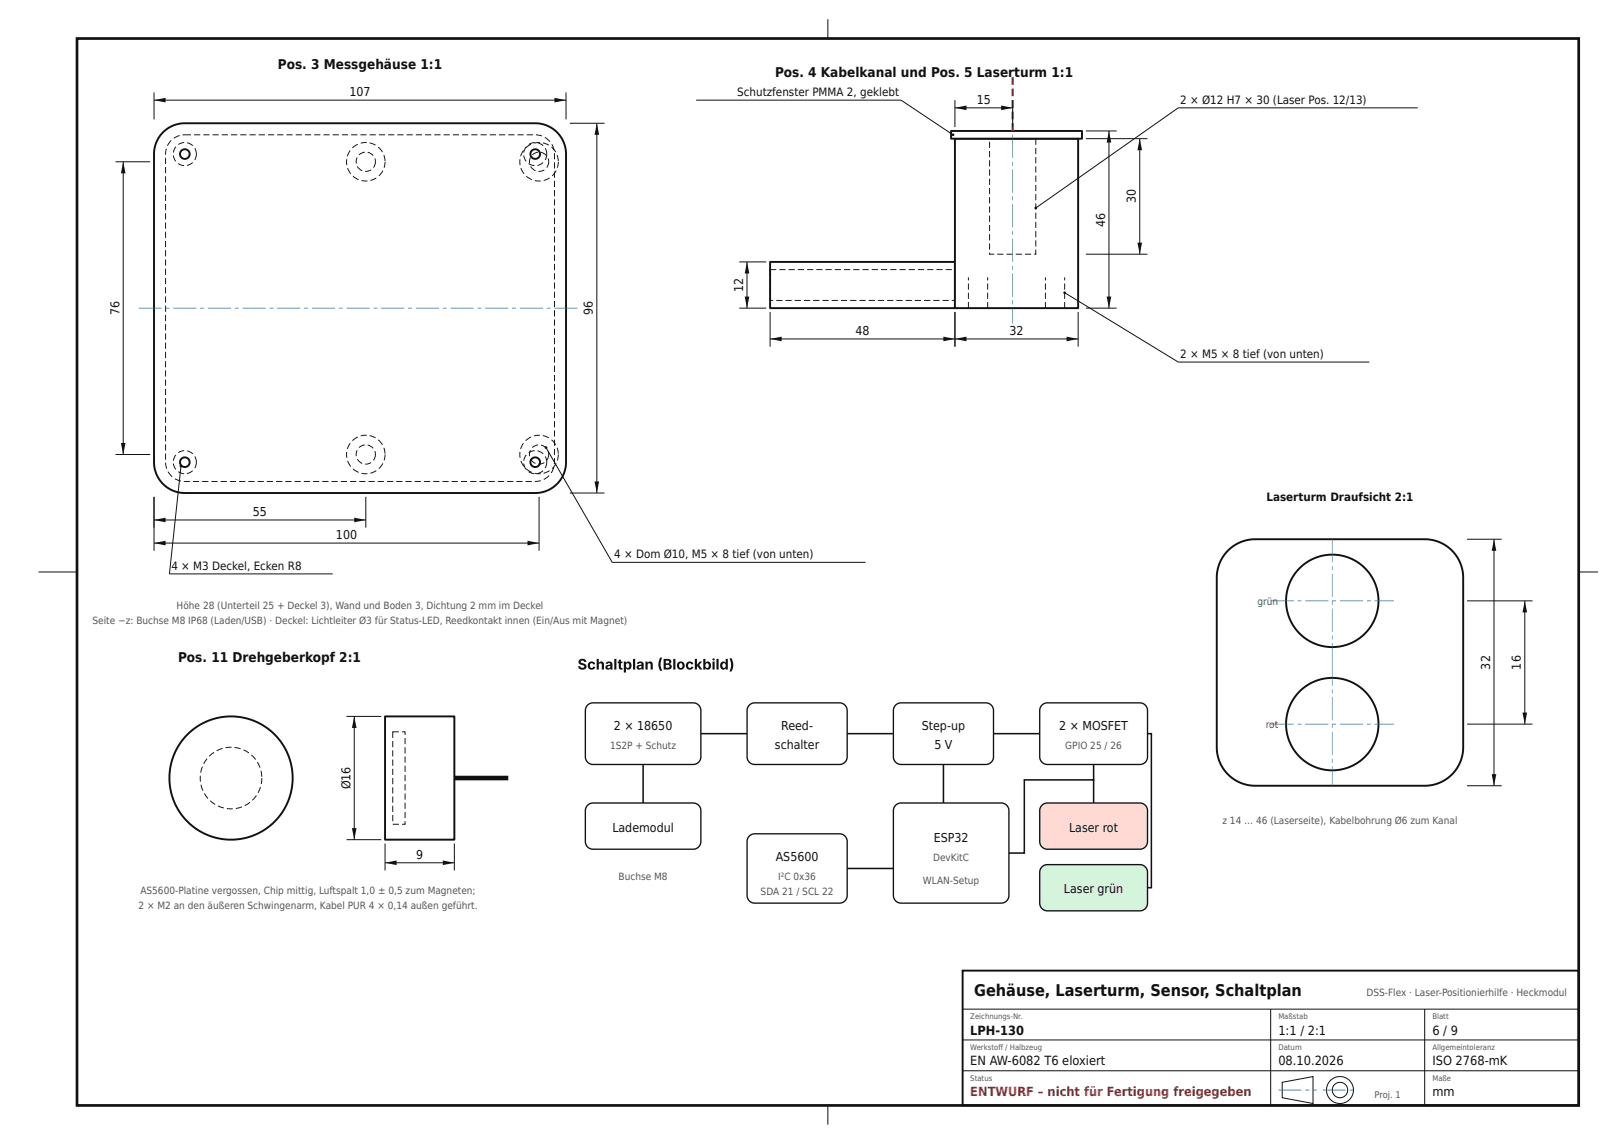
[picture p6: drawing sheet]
<svg xmlns="http://www.w3.org/2000/svg" width="420mm" height="297mm" viewBox="0 0 420 297" stroke-linecap="round" stroke-linejoin="round" font-family="sans-serif">
<path d="M42.3 34.3a8 8 0 0 1 5.7-2.3h91a8 8 0 0 1 8 8v80a8 8 0 0 1-8 8h-91a8 8 0 0 1-8-8v-80a8 8 0 0 1 2.3-5.7z" fill="none" stroke="#111" stroke-width=".5"/>
<path d="M50.4 34.9h1.6v.2h-1.6zM52.8 34.9h1.6v.2h-1.6zM55.2 34.9h1.6v.2h-1.6zM57.6 34.9h1.6v.2h-1.6zM60 34.9h1.6v.2h-1.6zM62.4 34.9h1.6v.2h-1.6zM64.8 34.9h1.6v.2h-1.6zM67.2 34.9h1.6v.2h-1.6zM69.6 34.9h1.6v.2h-1.6zM72 34.9h1.6v.2h-1.6zM74.4 34.9h1.6v.2h-1.6zM76.8 34.9h1.6v.2h-1.6zM79.2 34.9h1.6v.2h-1.6zM81.6 34.9h1.6v.2h-1.6zM84 34.9h1.6v.2h-1.6zM86.4 34.9h1.6v.2h-1.6zM88.8 34.9h1.6v.2h-1.6zM91.2 34.9h1.6v.2h-1.6zM93.6 34.9h1.6v.2h-1.6zM96 34.9h1.6v.2h-1.6zM98.4 34.9h1.6v.2h-1.6zM100.8 34.9h1.6v.2h-1.6zM103.2 34.9h1.6v.2h-1.6zM105.6 34.9h1.6v.2h-1.6zM108 34.9h1.6v.2h-1.6zM110.4 34.9h1.6v.2h-1.6zM112.8 34.9h1.6v.2h-1.6zM115.2 34.9h1.6v.2h-1.6zM117.6 34.9h1.6v.2h-1.6zM120 34.9h1.6v.2h-1.6zM122.4 34.9h1.6v.2h-1.6zM124.8 34.9h1.6v.2h-1.6zM127.2 34.9h1.6v.2h-1.6zM129.6 34.9h1.6v.2h-1.6zM132 34.9h1.6v.2h-1.6zM134.4 34.9h1.6v.2h-1.6zM136.8 34.9h1.6v.2h-1.6zM139.2 34.9l1.6 .3-.1 .2-1.5-.3zM141.6 35.6l1.3 1.1-.2 .1-1.3-1zM143.2 37.5l.2-.1 .6 1.6h-.2zM143.9 39.8h.2v1.5h-.2zM143.9 42.1h.2v1.6h-.2zM143.9 44.5h.2v1.6h-.2zM143.9 46.9h.2v1.6h-.2zM143.9 49.3h.2v1.6h-.2zM143.9 51.7h.2v1.6h-.2zM143.9 54.1h.2v1.6h-.2zM143.9 56.5h.2v1.6h-.2zM143.9 58.9h.2v1.6h-.2zM143.9 61.3h.2v1.6h-.2zM143.9 63.7h.2v1.6h-.2zM143.9 66.1h.2v1.6h-.2zM143.9 68.5h.2v1.6h-.2zM143.9 70.9h.2v1.6h-.2zM143.9 73.3h.2v1.6h-.2zM143.9 75.7h.2v1.6h-.2zM143.9 78.1h.2v1.6h-.2zM143.9 80.5h.2v1.6h-.2zM143.9 82.9h.2v1.6h-.2zM143.9 85.3h.2v1.6h-.2zM143.9 87.7h.2v1.6h-.2zM143.9 90.1h.2v1.6h-.2zM143.9 92.5h.2v1.6h-.2zM143.9 94.9h.2v1.6h-.2zM143.9 97.3h.2v1.6h-.2zM143.9 99.7h.2v1.6h-.2zM143.9 102.1h.2v1.6h-.2zM143.9 104.5h.2v1.6h-.2zM143.9 106.9h.2v1.6h-.2zM143.9 109.3h.2v1.6h-.2zM143.9 111.7h.2v1.6h-.2zM143.9 114.1h.2v1.6h-.2zM143.9 116.5h.2v1.6h-.2zM143.9 118.9h.2v1.6h-.3zM143.7 121.3h.3l-.8 1.6-.2-.2zM141.2 124.4l1.3-1 .2 .2-1.4 1zM138.9 124.9l1.5-.2 .1 .2-1.6 .2zM136.5 124.9h1.6v.2h-1.6zM134.1 124.9h1.6v.2h-1.6zM131.7 124.9h1.6v.2h-1.6zM129.3 124.9h1.6v.2h-1.6zM126.9 124.9h1.6v.2h-1.6zM124.5 124.9h1.6v.2h-1.6zM122.1 124.9h1.6v.2h-1.6zM119.7 124.9h1.6v.2h-1.6zM117.3 124.9h1.6v.2h-1.6zM114.9 124.9h1.6v.2h-1.6zM112.5 124.9h1.6v.2h-1.6zM110.1 124.9h1.6v.2h-1.6zM107.7 124.9h1.6v.2h-1.6zM105.3 124.9h1.6v.2h-1.6zM102.9 124.9h1.6v.2h-1.6zM100.5 124.9h1.6v.2h-1.6zM98.1 124.9h1.6v.2h-1.6zM95.7 124.9h1.6v.2h-1.6zM93.3 124.9h1.6v.2h-1.6zM90.9 124.9h1.6v.2h-1.6zM88.5 124.9h1.6v.2h-1.6zM86.1 124.9h1.6v.2h-1.6zM83.7 124.9h1.6v.2h-1.6zM81.3 124.9h1.6v.2h-1.6zM78.9 124.9h1.6v.2h-1.6zM76.5 124.9h1.6v.2h-1.6zM74.1 124.9h1.6v.2h-1.6zM71.7 124.9h1.6v.2h-1.6zM69.3 124.9h1.6v.2h-1.6zM66.9 124.9h1.6v.2h-1.6zM64.5 124.9h1.6v.2h-1.6zM62.1 124.9h1.6v.2h-1.6zM59.7 124.9h1.6v.2h-1.6zM57.3 124.9h1.6v.2h-1.6zM54.9 124.9h1.6v.2h-1.6zM52.5 124.9h1.6v.2h-1.6zM50.1 124.9h1.6v.2h-1.6zM47.7 124.9h1.6v.2h-1.6zM45.5 124.2l1.5 .6-.1 .2-1.5-.6zM43.5 122.5l.3-.1 1 1.3-.2 .2zM42.9 120.2l.2-.1 .3 1.6h-.2zM42.9 117.8h.2v1.6h-.2zM42.9 115.4h.2v1.6h-.2zM42.9 113h.2v1.6h-.2zM42.9 110.6h.2v1.6h-.2zM42.9 108.2h.2v1.6h-.2zM42.9 105.8h.2v1.6h-.2zM42.9 103.4h.2v1.6h-.2zM42.9 101h.2v1.6h-.2zM42.9 98.6h.2v1.6h-.2zM42.9 96.2h.2v1.6h-.2zM42.9 93.8h.2v1.6h-.2zM42.9 91.4h.2v1.6h-.2zM42.9 89h.2v1.6h-.2zM42.9 86.6h.2v1.6h-.2zM42.9 84.2h.2v1.6h-.2zM42.9 81.8h.2v1.6h-.2zM42.9 79.4h.2v1.6h-.2zM42.9 77h.2v1.6h-.2zM42.9 74.6h.2v1.6h-.2zM42.9 72.2h.2v1.6h-.2zM42.9 69.8h.2v1.6h-.2zM42.9 67.4h.2v1.6h-.2zM42.9 65h.2v1.6h-.2zM42.9 62.6h.2v1.6h-.2zM42.9 60.2h.2v1.6h-.2zM42.9 57.8h.2v1.6h-.2zM42.9 55.4h.2v1.6h-.2zM42.9 53h.2v1.6h-.2zM42.9 50.6h.2v1.6h-.2zM42.9 48.2h.2v1.6h-.2zM42.9 45.8h.2v1.6h-.2zM42.9 43.4h.2v1.6h-.2zM42.9 41h.2v1.6h-.2zM43.1 38.6l.2 .1-.2 1.5h-.2zM44.4 36.4l.2 .1-1 1.4-.2-.1zM45.1 35.8l1.5-.7 .1 .2-1.5 .7zM47.4 34.9h2.2v.2l-2.2 .1z" fill="#111"/>
<circle cx="48" cy="40" r="1.25" fill="#fff"/>
<circle cx="48" cy="40" r="1.25" fill="none" stroke="#111" stroke-width=".5"/>
<path d="M48.5 42.8l1.5-.7 .1 .2-1.1 .7-.4 .1zM46.4 42.4l1.4 .5v.2l-1.2-.3-.4-.2zM44.9 40.4l.2-.1 .7 1.5-.2 .1zM45.6 38l.2 .2-.7 1.4h-.2zM46.2 37.4l1.6-.5v.2l-1.4 .5zM48.6 36.9l1.6 .8-.2 .2-1.4-.7zM50.5 38.6l.2-.2a3.1 3.1 0 0 1 0 3.2l-.2-.1a2.87 2.87 0 0 0 0-2.9z" fill="#111"/>
<circle cx="48" cy="120" r="1.25" fill="#fff"/>
<circle cx="48" cy="120" r="1.25" fill="none" stroke="#111" stroke-width=".5"/>
<path d="M48.5 122.8l1.5-.7 .1 .2-1.1 .7-.4 .1zM46.4 122.4l1.4 .5v.2l-1.2-.3-.4-.2zM44.9 120.4l.2-.1 .7 1.5-.2 .1zM45.6 118l.2 .2-.7 1.4h-.2zM46.2 117.4l1.6-.5v.2l-1.4 .5zM48.6 116.9l1.6 .8-.2 .2-1.4-.7zM50.5 118.6l.2-.2a3.1 3.1 0 0 1 0 3.2l-.2-.1a2.87 2.87 0 0 0 0-2.9z" fill="#111"/>
<circle cx="139" cy="40" r="1.25" fill="#fff"/>
<circle cx="139" cy="40" r="1.25" fill="none" stroke="#111" stroke-width=".5"/>
<path d="M139.5 42.8l1.5-.7 .1 .2-1.1 .7-.4 .1zM137.4 42.4l1.4 .5v.2l-1.2-.3-.4-.2zM135.9 40.4l.2-.1 .7 1.5-.2 .1zM136.6 38l.2 .2-.7 1.4h-.2zM137.2 37.4l1.6-.5v.2l-1.4 .5zM139.6 36.9l1.6 .8-.2 .2-1.4-.7zM141.5 38.6l.2-.2a3.1 3.1 0 0 1 0 3.2l-.2-.1a2.87 2.87 0 0 0 0-2.9z" fill="#111"/>
<circle cx="139" cy="120" r="1.25" fill="#fff"/>
<circle cx="139" cy="120" r="1.25" fill="none" stroke="#111" stroke-width=".5"/>
<g fill="#111">
<path d="M139.5 122.8l1.5-.7 .1 .2-1.1 .7-.4 .1zM137.4 122.4l1.4 .5v.2l-1.2-.3-.4-.2zM135.9 120.4l.2-.1 .7 1.5-.2 .1zM136.6 118l.2 .2-.7 1.4h-.2zM137.2 117.4l1.6-.5v.2l-1.4 .5zM139.6 116.9l1.6 .8-.2 .2-1.4-.7zM141.5 118.6l.2-.2a3.1 3.1 0 0 1 0 3.2l-.2-.1a2.88 2.88 0 0 0 0-2.9z"/>
<path d="M94.8 44.4l1.5-.4 .1 .2-1 .4h-.6zM92.7 43.3l.2-.2 .5 .7 .7 .4-.1 .2-.9-.6zM92.6 40.8l.3 .2-.2 1.4-.3 .1zM93.2 40.1l.8-.5 .7-.2v.2l-.7 .2-.7 .5zM95.5 39.4l.7 .3 .8 .6-.2 .2-.6-.5-.7-.3zM97.2 41.2l.3-.1 .1 .9-.1 .8-.4 .8-.2-.2 .4-1z"/>
<path d="M99.3 44.2l.2 .2-1 1.4-.2-.2zM96.2 46.7l1.5-.6 .1 .2-1.6 .7zM93.9 46.8l1.5 .1v.2l-1.5-.1zM91.8 45.7l1.4 .8-.1 .3-1.5-1zM90.2 43.7l.2-.1 .8 1.4-.2 .2zM89.9 41.3l.3 .1v1.4l-.2 .1zM90.8 39l.3 .1-.8 1.5-.2-.1zM91.4 38.3l1.5-1 .1 .3-1.4 .9zM93.7 37.1l1.5-.2v.2l-1.5 .2zM96 37l1.6 .6-.1 .2-1.5-.6zM98.3 38.1l1.1 1.3-.2 .2-1.1-1.3zM99.6 40.3l.2-.1 .3 1.6h-.2zM99.9 42h.2l-.2 1.6-.3-.1z"/>
<path d="M94.8 120.4l1.5-.4 .1 .2-1 .4h-.6zM92.7 119.3l.2-.2 .5 .7 .7 .4-.1 .2-.6-.3zM92.6 116.8l.3 .2-.2 1.4-.3 .1zM93.2 116.1l.5-.4 1-.3v.2l-.7 .2-.7 .5zM95.5 115.4l.7 .3 .8 .6-.2 .2-.6-.5-.7-.3zM97.2 117.2l.3-.1 .1 .9-.1 .8-.4 .8-.2-.2 .4-1z"/>
<path d="M99.3 120.2l.2 .2-1 1.4-.2-.2zM96.2 122.7l1.5-.6 .1 .2-1.6 .7zM93.9 122.8l1.5 .1v.2l-1.5-.1zM91.8 121.6l1.4 .9-.1 .3-1.5-1zM90.2 119.7l.2-.1 .8 1.4-.2 .2zM89.9 117.3l.3 .1v1.4l-.2 .1zM90.8 115l.3 .1-.8 1.5-.2-.1zM91.4 114.3l1.5-1 .1 .3-1.4 .9zM93.7 113.1l1.5-.2v.2l-1.5 .2zM96 113l1.6 .6-.1 .2-1.5-.6zM98.3 114.1l1.1 1.3-.2 .2-1.1-1.3zM99.6 116.3l.2-.1 .3 1.6h-.2zM99.9 118h.2l-.2 1.6-.3-.1z"/>
<path d="M139.8 44.4l1.5-.4 .1 .2-1 .4h-.6zM137.7 43.3l.2-.2 .5 .7 .7 .4-.1 .2-.9-.6zM137.6 40.8l.3 .2-.2 1.4-.3 .1zM138.2 40.1l.5-.4 1-.3v.2l-.7 .2-.7 .5zM140.5 39.4l1 .4 .5 .5-.2 .2-.6-.5-.7-.3zM142.2 41.2l.3-.1 .1 .9-.1 .8-.4 .8-.2-.2 .4-1z"/>
<path d="M144.3 44.2l.2 .2-1 1.4-.2-.2zM141.2 46.7l1.5-.6 .1 .2-1.6 .7zM138.9 46.8l1.5 .1v.2l-1.5-.1zM136.8 45.7l1.4 .8-.1 .3-1.5-1zM135.2 43.7l.2-.1 .8 1.4-.2 .2zM134.9 41.3l.3 .1v1.4l-.2 .1zM135.8 39l.3 .1-.8 1.5-.2-.1zM136.4 38.3l1.5-1 .1 .3-1.4 .9zM138.7 37.1l1.5-.2v.2l-1.5 .2zM141 37l1.6 .6-.1 .2-1.5-.6zM143.3 38.1l1.1 1.3-.2 .2-1.1-1.3zM144.6 40.3l.2-.1 .3 1.6h-.2zM144.9 42h.2l-.2 1.6-.3-.1z"/>
<path d="M139.8 120.4l1.5-.4 .1 .2-1 .4h-.6zM137.7 119.3l.2-.2 .5 .7 .7 .4-.1 .2-.9-.6zM137.6 116.8l.3 .2-.2 1.4-.3 .1zM138.2 116.1l.5-.4 1-.3v.2l-.7 .2-.7 .5zM140.5 115.4l1 .4 .5 .5-.2 .2-.6-.5-.7-.3zM142.2 117.2l.3-.1 .1 .9-.1 .8-.4 .8-.2-.2 .4-1z"/>
<path d="M144.3 120.2l.2 .2-1 1.4-.2-.2zM141.2 122.7l1.5-.6 .1 .2-1.6 .7zM138.9 122.8l1.5 .1v.2l-1.5-.1zM136.8 121.6l1.4 .9-.1 .3-1.5-1zM135.2 119.7l.2-.1 .8 1.4-.2 .2zM134.9 117.3l.3 .1v1.4l-.2 .1zM135.8 115l.3 .1-.8 1.5-.2-.1zM136.4 114.3l1.5-1 .1 .3-1.4 .9zM138.7 113.1l1.5-.2v.2l-1.5 .2zM141 113l1.6 .6-.1 .2-1.5-.6zM143.3 114.1l1.1 1.3-.2 .2-1.1-1.3zM144.6 116.3l.2-.1 .3 1.6h-.2zM144.9 118h.2l-.2 1.6-.3-.1z"/>
</g>
<path d="M36 79.9h6v.2h-6zM43 79.9h1v.2h-1zM45 79.9h6v.2h-6zM52 79.9h1v.2h-1zM54 79.9h6v.2h-6zM61 79.9h1v.2h-1zM63 79.9h6v.2h-6zM70 79.9h1v.2h-1zM72 79.9h6v.2h-6zM79 79.9h1v.2h-1zM81 79.9h6v.2h-6zM88 79.9h1v.2h-1zM90 79.9h6v.2h-6zM97 79.9h1v.2h-1zM99 79.9h6v.2h-6zM106 79.9h1v.2h-1zM108 79.9h6v.2h-6zM115 79.9h1v.2h-1zM117 79.9h6v.2h-6zM124 79.9h1v.2h-1zM126 79.9h6v.2h-6zM133 79.9h1v.2h-1zM135 79.9h6v.2h-6zM142 79.9h1v.2h-1zM144 79.9h6v.2h-6z" fill="#2563a8"/>
<path d="M40 24v7M40 26h107M147 24v7" fill="none" stroke="#111" stroke-width=".26"/>
<g fill="#111">
<path d="M40 26l3-.6v1.2z"/>
<path d="M144 25.4l3 .6-3 .6z"/>
</g>
<path d="M148 32h9M155 32v96M148 128h9" fill="none" stroke="#111" stroke-width=".26"/>
<g fill="#111">
<path d="M155 32l.6 3h-1.2z"/>
<path d="M154.4 125h1.2l-.6 3z"/>
</g>
<path d="M40 129v8M40 135h55M95 129v8" fill="none" stroke="#111" stroke-width=".26"/>
<g fill="#111">
<path d="M40 135l3-.6v1.2z"/>
<path d="M92 134.4l3 .6-3 .6z"/>
</g>
<path d="M40 129v14M140 129v14M40 141h100" fill="none" stroke="#111" stroke-width=".26"/>
<g fill="#111">
<path d="M40 141l3-.6v1.2z"/>
<path d="M137 140.4l3 .6-3 .6z"/>
</g>
<path d="M30 42h9M32 42v76M30 118h9" fill="none" stroke="#111" stroke-width=".26"/>
<g fill="#111">
<path d="M32 42l.6 3h-1.2z"/>
<path d="M31.4 115h1.2l-.6 3z"/>
</g>
<path d="M141.8 116.2l17.2 29.8h65.8" fill="none" stroke="#111" stroke-width=".26"/>
<circle cx="141.8" cy="116.2" r=".35" fill="#111"/>
<path d="M47 121l-3 28h42.4" fill="none" stroke="#111" stroke-width=".26"/>
<circle cx="47" cy="121" r=".35" fill="#111"/>
<path d="M200 68h48v12h-48z" fill="#fff"/>
<path d="M200 68h48v12h-48z" fill="none" stroke="#111" stroke-width=".5"/>
<path d="M202.4 69.9h1.6v.2h-1.6zM204.8 69.9h1.6v.2h-1.6zM207.2 69.9h1.6v.2h-1.6zM209.6 69.9h1.6v.2h-1.6zM212 69.9h1.6v.2h-1.6zM214.4 69.9h1.6v.2h-1.6zM216.8 69.9h1.6v.2h-1.6zM219.2 69.9h1.6v.2h-1.6zM221.6 69.9h1.6v.2h-1.6zM224 69.9h1.6v.2h-1.6zM226.4 69.9h1.6v.2h-1.6zM228.8 69.9h1.6v.2h-1.6zM231.2 69.9h1.6v.2h-1.6zM233.6 69.9h1.6v.2h-1.6zM236 69.9h1.6v.2h-1.6zM238.4 69.9h1.6v.2h-1.6zM240.8 69.9h1.6v.2h-1.6zM243.2 69.9h1.6v.2h-1.6zM245.6 69.9h1.6v.2h-1.6zM247.9 70h.2v1.6h-.2zM247.9 72.4h.2v1.6h-.2zM247.9 74.8h.2v1.6h-.2zM247.2 77.9l.8 .1-.1-.8h.2v.9h-.9zM244.8 77.9h1.6v.2h-1.6zM242.4 77.9h1.6v.2h-1.6zM240 77.9h1.6v.2h-1.6zM237.6 77.9h1.6v.2h-1.6zM235.2 77.9h1.6v.2h-1.6zM232.8 77.9h1.6v.2h-1.6zM230.4 77.9h1.6v.2h-1.6zM228 77.9h1.6v.2h-1.6zM225.6 77.9h1.6v.2h-1.6zM223.2 77.9h1.6v.2h-1.6zM220.8 77.9h1.6v.2h-1.6zM218.4 77.9h1.6v.2h-1.6zM216 77.9h1.6v.2h-1.6zM213.6 77.9h1.6v.2h-1.6zM211.2 77.9h1.6v.2h-1.6zM208.8 77.9h1.6v.2h-1.6zM206.4 77.9h1.6v.2h-1.6zM204 77.9h1.6v.2h-1.6zM201.6 77.9h1.6v.2h-1.6zM199.9 77.2h.2l-.1 .8 .8-.1v.2h-.9zM199.9 74.8h.2v1.6h-.2zM199.9 72.4h.2v1.6h-.2zM199.9 69.9h1.7v.2l-1.6-.1 .1 1.6h-.2z" fill="#111"/>
<path d="M248 36h32v44h-32z" fill="#fff"/>
<path d="M248 36h32v44h-32z" fill="none" stroke="#111" stroke-width=".5"/>
<path d="M247 34h34v2h-34z" fill="#fff"/>
<path d="M247 34h34v2h-34z" fill="none" stroke="#111" stroke-width=".5"/>
<path d="M259.4 35.9h1.6v.2h-1.6zM261.8 35.9h1.6v.2h-1.6zM264.2 35.9h1.6v.2h-1.6zM266.6 35.9h1.6v.2h-1.6zM268.9 36h.2v1.6h-.2zM268.9 38.4h.2v1.6h-.2zM268.9 40.8h.2v1.6h-.2zM268.9 43.2h.2v1.6h-.2zM268.9 45.6h.2v1.6h-.2zM268.9 48h.2v1.6h-.2zM268.9 50.4h.2v1.6h-.2zM268.9 52.8h.2v1.6h-.2zM268.9 55.2h.2v1.6h-.2zM268.9 57.6h.2v1.6h-.2zM268.9 60h.2v1.6h-.2zM268.9 62.4h.2v1.6h-.2zM268.9 64.8h.2v1.3h-.5v-.2l.4 .1zM266.2 65.9h1.6v.2h-1.6zM263.8 65.9h1.6v.2h-1.6zM261.4 65.9h1.6v.2h-1.6zM259 65.9h1.6v.2h-1.6zM256.9 65.6h.2l-.1 .4 1.2-.1v.2h-1.3zM256.9 63.2h.2v1.6h-.2zM256.9 60.8h.2v1.6h-.2zM256.9 58.4h.2v1.6h-.2zM256.9 56h.2v1.6h-.2zM256.9 53.6h.2v1.6h-.2zM256.9 51.2h.2v1.6h-.2zM256.9 48.8h.2v1.6h-.2zM256.9 46.4h.2v1.6h-.2zM256.9 44h.2v1.6h-.2zM256.9 41.6h.2v1.6h-.2zM256.9 39.2h.2v1.6h-.2zM256.9 36.8h.2v1.6h-.2zM257 35.9h1.6v.2h-1.6z" fill="#111"/>
<path d="M262.9 26h.2v6h-.2zM262.9 33h.2v1h-.2zM262.9 35h.2v6h-.2zM262.9 42h.2v1h-.2zM262.9 44h.2v6h-.2zM262.9 51h.2v1h-.2zM262.9 53h.2v6h-.2zM262.9 60h.2v1h-.2zM262.9 62h.2v6h-.2zM262.9 69h.2v1h-.2zM262.9 71h.2v6h-.2zM262.9 78h.2v1h-.2zM262.9 80h.2v4h-.2z" fill="#2563a8"/>
<path d="M262.7 32h.6v2h-.6zM262.7 29h.6v2h-.6zM262.7 26h.6v2h-.6zM262.7 23h.6v2h-.6zM262.7 20h.6v2h-.6z" fill="#d22"/>
<g fill="#111">
<path d="M251.4 78.4h.2v1.6h-.2zM251.4 76h.2v1.6h-.2zM251.4 73.6h.2v1.6h-.2zM251.4 72h.2v.8h-.2z"/>
<path d="M256.4 78.4h.2v1.6h-.2zM256.4 76h.2v1.6h-.2zM256.4 73.6h.2v1.6h-.2zM256.4 72h.2v.8h-.2z"/>
<path d="M271.4 78.4h.2v1.6h-.2zM271.4 76h.2v1.6h-.2zM271.4 73.6h.2v1.6h-.2zM271.4 72h.2v.8h-.2z"/>
<path d="M276.4 78.4h.2v1.6h-.2zM276.4 76h.2v1.6h-.2zM276.4 73.6h.2v1.6h-.2zM276.4 72h.2v.8h-.2z"/>
</g>
<path d="M200 81v9M200 88h48M248 81v9" fill="none" stroke="#111" stroke-width=".26"/>
<g fill="#111">
<path d="M200 88l3-.6v1.2z"/>
<path d="M245 87.4l3 .6-3 .6z"/>
</g>
<path d="M248 81v9M248 88h32M280 81v9" fill="none" stroke="#111" stroke-width=".26"/>
<g fill="#111">
<path d="M248 88l3-.6v1.2z"/>
<path d="M277 87.4l3 .6-3 .6z"/>
</g>
<path d="M248 26v7M248 28h15M263 26v7" fill="none" stroke="#111" stroke-width=".26"/>
<g fill="#111">
<path d="M248 28l3-.6v1.2z"/>
<path d="M260 27.4l3 .6-3 .6z"/>
</g>
<path d="M192 80h7M192 68h7M194 68v12" fill="none" stroke="#111" stroke-width=".26"/>
<g fill="#111">
<path d="M193.4 77h1.2l-.6 3z"/>
<path d="M194 68l.6 3h-1.2z"/>
</g>
<path d="M282 34h8M288 34v46M282 80h8" fill="none" stroke="#111" stroke-width=".26"/>
<g fill="#111">
<path d="M287.4 77h1.2l-.6 3z"/>
<path d="M288 34l.6 3h-1.2z"/>
</g>
<path d="M282 36h16M296 36v30M282 66h16" fill="none" stroke="#111" stroke-width=".26"/>
<g fill="#111">
<path d="M296 36l.6 3h-1.2z"/>
<path d="M295.4 63h1.2l-.6 3z"/>
</g>
<path d="M368.2 28h-62.2l-37 26" fill="none" stroke="#111" stroke-width=".26"/>
<circle cx="269" cy="54" r=".35" fill="#111"/>
<path d="M180.8 26h53.2l13.5 9" fill="none" stroke="#111" stroke-width=".26"/>
<circle cx="247.5" cy="35" r=".35" fill="#111"/>
<path d="M276.5 76l29.5 18h49.6" fill="none" stroke="#111" stroke-width=".26"/>
<circle cx="276.5" cy="76" r=".35" fill="#111"/>
<path d="M318.9 142.9a10 10 0 0 1 7.1-2.9h44a10 10 0 0 1 10 10v44a10 10 0 0 1-10 10h-44a10 10 0 0 1-10-10v-44a10 10 0 0 1 2.9-7.1z" fill="#fff"/>
<path d="M318.9 142.9a10 10 0 0 1 7.1-2.9h44a10 10 0 0 1 10 10v44a10 10 0 0 1-10 10h-44a10 10 0 0 1-10-10v-44a10 10 0 0 1 2.9-7.1z" fill="none" stroke="#111" stroke-width=".5"/>
<circle cx="346" cy="188" r="12" fill="#fff"/>
<circle cx="346" cy="188" r="12" fill="none" stroke="#111" stroke-width=".5"/>
<g fill="#2563a8">
<path d="M330 187.9h6v.2h-6zM337 187.9h1v.2h-1zM339 187.9h6v.2h-6zM346 187.9h1v.2h-1zM348 187.9h6v.2h-6zM355 187.9h1v.2h-1zM357 187.9h5v.2h-5z"/>
<path d="M345.9 172h.2v6h-.2zM345.9 179h.2v1h-.2zM345.9 181h.2v6h-.2zM345.9 188h.2v1h-.2zM345.9 190h.2v6h-.2zM345.9 197h.2v1h-.2zM345.9 199h.2v5h-.2z"/>
</g>
<circle cx="346" cy="156" r="12" fill="#fff"/>
<circle cx="346" cy="156" r="12" fill="none" stroke="#111" stroke-width=".5"/>
<g fill="#2563a8">
<path d="M330 155.9h6v.2h-6zM337 155.9h1v.2h-1zM339 155.9h6v.2h-6zM346 155.9h1v.2h-1zM348 155.9h6v.2h-6zM355 155.9h1v.2h-1zM357 155.9h5v.2h-5z"/>
<path d="M345.9 140h.2v6h-.2zM345.9 147h.2v1h-.2zM345.9 149h.2v6h-.2zM345.9 156h.2v1h-.2zM345.9 158h.2v6h-.2zM345.9 165h.2v1h-.2zM345.9 167h.2v5h-.2z"/>
</g>
<path d="M381 140h9M388 140v64M381 204h9" fill="none" stroke="#111" stroke-width=".26"/>
<g fill="#111">
<path d="M388 140l.6 3h-1.2z"/>
<path d="M387.4 201h1.2l-.6 3z"/>
</g>
<path d="M381 156h17M396 156v32M381 188h17" fill="none" stroke="#111" stroke-width=".26"/>
<g fill="#111">
<path d="M395.4 185h1.2l-.6 3z"/>
<path d="M396 156l.6 3h-1.2z"/>
</g>
<circle cx="60" cy="202" r="16" fill="#fff"/>
<circle cx="60" cy="202" r="16" fill="none" stroke="#111" stroke-width=".5"/>
<path d="M67.5 204.3l.3 .1-.7 1.5-.2-.1zM66.5 206.5l.2 .1-1.1 1.3-.1-.2zM63.5 209l1.3-.8 .2 .2-1.4 .9zM61.2 209.8l1.6-.4 .1 .2-1.6 .4zM58.9 209.8l1.6 .1v.2h-1.6zM56.6 209.1l1.6 .6-.1 .2-1.6-.6zM54.7 207.8l1.2 1-.1 .2-1.3-1zM53 206.1l.2-.2 .9 1.3-.2 .2zM52.1 203.8l.2-.1 .5 1.5-.2 .1zM51.9 201.4h.2l.1 1.5h-.3zM52.5 199l.2 .1-.5 1.5h-.2zM53.7 196.9l.2 .1-.9 1.4-.2-.2zM54.2 196.3l1.3-1.1 .2 .2-1.3 1zM56.2 194.8l1.6-.6v.2l-1.5 .6zM58.6 194l1.5-.1v.2l-1.5 .1zM60.9 193.9l1.6 .4v.2l-1.6-.3zM63.3 194.6l1.4 .8-.1 .2-1.4-.8zM65.4 195.9l1.1 1.2-.2 .2-1.1-1.2zM66.7 197.9l.3-.1 .7 1.5h-.3zM67.7 200.1h.2l.2 1.6h-.2zM67.9 202h.2l-.1 1.6-.3-.1z" fill="#111"/>
<path d="M100 186h18v32h-18z" fill="#fff"/>
<path d="M100 186h18v32h-18z" fill="none" stroke="#111" stroke-width=".5"/>
<path d="M104.4 189.9h.9v.9h-.2l.1-.8-.8 .1zM105.1 191.6h.2v1.6h-.2zM105.1 194h.2v1.6h-.2zM105.1 196.4h.2v1.6h-.2zM105.1 198.8h.2v1.6h-.2zM105.1 201.2h.2v1.6h-.2zM105.1 203.6h.2v1.6h-.2zM105.1 206h.2v1.6h-.2zM105.1 208.4h.2v1.6h-.2zM105.1 210.8h.2v1.6h-.2zM104.4 213.9l.8 .1-.1-.8h.2v.9h-.9zM102 213.9h1.6v.2h-1.6zM101.9 211.6h.2v1.6h-.2zM101.9 209.2h.2v1.6h-.2zM101.9 206.8h.2v1.6h-.2zM101.9 204.4h.2v1.6h-.2zM101.9 202h.2v1.6h-.2zM101.9 199.6h.2v1.6h-.2zM101.9 197.2h.2v1.6h-.2zM101.9 194.8h.2v1.6h-.2zM101.9 192.4h.2v1.6h-.2zM101.9 189.9h1.7v.2l-1.6-.1 .1 1.6h-.2z" fill="#111"/>
<path d="M118 202h14" fill="none" stroke="#111" stroke-width="1.2" stroke-linecap="butt"/>
<path d="M90 186h9M92 186v32M90 218h9" fill="none" stroke="#111" stroke-width=".26"/>
<g fill="#111">
<path d="M92 186l.6 3h-1.2z"/>
<path d="M91.4 215h1.2l-.6 3z"/>
</g>
<path d="M100 219v7M118 219v7M100 224h18" fill="none" stroke="#111" stroke-width=".26"/>
<g fill="#111">
<path d="M100 224l3-.6v1.2z"/>
<path d="M115 223.4l3 .6-3 .6z"/>
</g>
<path d="M20 10h390v277h-390z" fill="none" stroke="#111" stroke-width=".7" stroke-linecap="butt"/>
<path d="M215 5v5M10 148.5h10M410 148.5h5M250 262h160M250 270h160M250 278h160M330 262v25M370 262v25M215 287v5M333 281l8-1.5v7l-8-1.5z" fill="none" stroke="#111" stroke-width=".26"/>
<path d="M250 252h160v35h-160z" fill="none" stroke="#111" stroke-width=".5"/>
<path d="M332 282.9h6v.2h-6zM339 282.9h1v.2h-1zM341 282.9h1v.2h-1z" fill="#2563a8"/>
<g fill="none" stroke="#111" stroke-width=".26">
<circle cx="348" cy="283" r="3.5"/>
<circle cx="348" cy="283" r="2"/>
</g>
<path d="M343.5 282.9h6v.2h-6zM350.5 282.9h1v.2h-1z" fill="#2563a8"/>
<path d="M152.6 183.1l.7-.5 .7-.1h26a2 2 0 0 1 2 2v12a2 2 0 0 1-2 2h-26a2 2 0 0 1-2-2v-12l.2-.8z" fill="#fff"/>
<path d="M152.6 183.1l.7-.5 .7-.1h26a2 2 0 0 1 2 2v12a2 2 0 0 1-2 2h-26a2 2 0 0 1-2-2v-12l.2-.8z" fill="none" stroke="#111" stroke-width=".35"/>
<path d="M152.6 209.1l.7-.5 .7-.1h26a2 2 0 0 1 2 2v8a2 2 0 0 1-2 2h-26a2 2 0 0 1-2-2v-8.2z" fill="#fff"/>
<path d="M152.6 209.1l.7-.5 .7-.1h26a2 2 0 0 1 2 2v8a2 2 0 0 1-2 2h-26a2 2 0 0 1-2-2v-8.2z" fill="none" stroke="#111" stroke-width=".35"/>
<path d="M194.6 183.1l.7-.5 .7-.1h22a2 2 0 0 1 2 2v12a2 2 0 0 1-2 2h-22a2 2 0 0 1-2-2v-12l.2-.8z" fill="#fff"/>
<path d="M194.6 183.1l.7-.5 .7-.1h22a2 2 0 0 1 2 2v12a2 2 0 0 1-2 2h-22a2 2 0 0 1-2-2v-12l.2-.8z" fill="none" stroke="#111" stroke-width=".35"/>
<path d="M232.6 183.1l.7-.5 .7-.1h22a2 2 0 0 1 2 2v12a2 2 0 0 1-2 2h-22a2 2 0 0 1-2-2v-12l.2-.8z" fill="#fff"/>
<path d="M232.6 183.1l.7-.5 .7-.1h22a2 2 0 0 1 2 2v12a2 2 0 0 1-2 2h-22a2 2 0 0 1-2-2v-12l.2-.8z" fill="none" stroke="#111" stroke-width=".35"/>
<path d="M232.6 209.1l.7-.5 .7-.1h26a2 2 0 0 1 2 2v22a2 2 0 0 1-2 2h-26a2 2 0 0 1-2-2v-22l.2-.8z" fill="#fff"/>
<path d="M232.6 209.1l.7-.5 .7-.1h26a2 2 0 0 1 2 2v22a2 2 0 0 1-2 2h-26a2 2 0 0 1-2-2v-22l.2-.8z" fill="none" stroke="#111" stroke-width=".35"/>
<path d="M270.6 183.1l.7-.5 .7-.1h24a2 2 0 0 1 2 2v12a2 2 0 0 1-2 2h-24a2 2 0 0 1-2-2v-12l.2-.8z" fill="#fff"/>
<path d="M270.6 183.1l.7-.5 .7-.1h24a2 2 0 0 1 2 2v12a2 2 0 0 1-2 2h-24a2 2 0 0 1-2-2v-12l.2-.8z" fill="none" stroke="#111" stroke-width=".35"/>
<path d="M270.6 209.1l.7-.5 .7-.1h24a2 2 0 0 1 2 2v8a2 2 0 0 1-2 2h-24a2 2 0 0 1-2-2v-8.2z" fill="#ffd9d4"/>
<path d="M270.6 209.1l.7-.5 .7-.1h24a2 2 0 0 1 2 2v8a2 2 0 0 1-2 2h-24a2 2 0 0 1-2-2v-8.2z" fill="none" stroke="#111" stroke-width=".35"/>
<path d="M270.6 225.1l.7-.5 .7-.1h24a2 2 0 0 1 2 2v8a2 2 0 0 1-2 2h-24a2 2 0 0 1-2-2v-8.2z" fill="#d4f5dc"/>
<path d="M270.6 225.1l.7-.5 .7-.1h24a2 2 0 0 1 2 2v8a2 2 0 0 1-2 2h-24a2 2 0 0 1-2-2v-8.2z" fill="none" stroke="#111" stroke-width=".35"/>
<path d="M194.6 217.1l.7-.5 .7-.1h22a2 2 0 0 1 2 2v14a2 2 0 0 1-2 2h-22a2 2 0 0 1-2-2v-14l.2-.8z" fill="#fff"/>
<path d="M194.6 217.1l.7-.5 .7-.1h22a2 2 0 0 1 2 2v14a2 2 0 0 1-2 2h-22a2 2 0 0 1-2-2v-14l.2-.8z" fill="none" stroke="#111" stroke-width=".35"/>
<path d="M167 198.5v10M182 190.5h12M220 190.5h12M245 198.5v10M258 190.5h12M284 198.5v4h-18v19h-4M298 190.5h1v40h-1M284 202.5v6M220 225.5h12" fill="none" stroke="#111" stroke-width=".4"/>
<text font-size="4.2" fill="#111" x="253" y="258.6">Gehäuse, Laserturm, Sensor, Schaltplan</text>
<text font-size="3.8" fill="#111" x="150" y="173.8">Schaltplan (Blockbild)</text>
<g font-size="3.5" fill="#111">
<text x="72.2" y="18">Pos. 3 Messgehäuse 1:1</text>
<text x="201.3" y="20">Pos. 4 Kabelkanal und Pos. 5 Laserturm 1:1</text>
<text x="46.3" y="172">Pos. 11 Drehgeberkopf 2:1</text>
</g>
<g font-size="3.3" fill="#111">
<text x="252" y="268.6">LPH-130</text>
<text x="332" y="268.6">1:1 / 2:1</text>
<text x="372" y="268.6">6 / 9</text>
<text x="252" y="276.6">EN AW-6082 T6 eloxiert</text>
<text x="332" y="276.6">08.10.2026</text>
<text x="372" y="276.6">ISO 2768-mK</text>
<text x="372" y="284.6">mm</text>
</g>
<text font-size="3.3" fill="#c0262d" x="252" y="284.6">ENTWURF – nicht für Fertigung freigegeben</text>
<g font-size="3.2" fill="#111">
<text x="90.8" y="25">107</text>
<text x="253.7" y="27">15</text>
<text x="295" y="52.8" transform="rotate(-90 295 52.8)">30</text>
<text x="287" y="58.8" transform="rotate(-90 287 58.8)">46</text>
<text x="193" y="75.8" transform="rotate(-90 193 75.8)">12</text>
<text x="31" y="81.8" transform="rotate(-90 31 81.8)">76</text>
<text x="154" y="81.8" transform="rotate(-90 154 81.8)">96</text>
<text x="222.2" y="87">48</text>
<text x="262.2" y="87">32</text>
<text x="65.7" y="134">55</text>
<text x="87.3" y="140">100</text>
<text x="387" y="173.8" transform="rotate(-90 387 173.8)">32</text>
<text x="395" y="173.8" transform="rotate(-90 395 173.8)">16</text>
<text x="159.4" y="189.5">2 × 18650</text>
<text x="202.9" y="189.5">Reed-</text>
<text x="239.4" y="189.5">Step-up</text>
<text x="275.1" y="189.5">2 × MOSFET</text>
<text x="201.2" y="194.5">schalter</text>
<text x="242.7" y="194.5">5 V</text>
<text x="91" y="205" transform="rotate(-90 91 205)">Ø16</text>
<text x="159" y="216">Lademodul</text>
<text x="277.7" y="216">Laser rot</text>
<text x="242.5" y="218.5">ESP32</text>
<text x="108.1" y="223">9</text>
<text x="201.5" y="223.5">AS5600</text>
<text x="276.3" y="232">Laser grün</text>
</g>
<g font-size="3" fill="#111">
<text x="191.5" y="25">Schutzfenster PMMA 2, geklebt</text>
<text x="306.5" y="27">2 × Ø12 H7 × 30 (Laser Pos. 12/13)</text>
<text x="306.5" y="93">2 × M5 × 8 tief (von unten)</text>
<text x="328.9" y="130">Laserturm Draufsicht 2:1</text>
<text x="44.5" y="148">4 × M3 Deckel, Ecken R8</text>
<text x="159.5" y="145">4 × Dom Ø10, M5 × 8 tief (von unten)</text>
</g>
<g font-size="2.6" fill="#555">
<text x="24" y="162">Seite −z: Buchse M8 IP68 (Laden/USB) · Deckel: Lichtleiter Ø3 für Status-LED, Reedkontakt innen (Ein/Aus mit Magnet)</text>
<text x="45.9" y="158">Höhe 28 (Unterteil 25 + Deckel 3), Wand und Boden 3, Dichtung 2 mm im Deckel</text>
<text x="158.4" y="194.5">1S2P + Schutz</text>
<text x="276.7" y="194.5">GPIO 25 / 26</text>
<text x="317.5" y="214">z 14 … 46 (Laserseite), Kabelbohrung Ø6 zum Kanal</text>
<text x="242.3" y="223.5">DevKitC</text>
<text x="36.5" y="232">AS5600-Platine vergossen, Chip mittig, Luftspalt 1,0 ± 0,5 zum Magneten;</text>
<text x="160.6" y="228.5">Buchse M8</text>
<text x="197.5" y="232.5">SDA 21 / SCL 22</text>
<text x="202.1" y="228.5">I²C 0x36</text>
<text x="239.7" y="229.5">WLAN-Setup</text>
<text x="36" y="236">2 × M2 an den äußeren Schwingenarm, Kabel PUR 4 × 0,14 außen geführt.</text>
<text x="354.9" y="258.6">DSS-Flex · Laser-Positionierhilfe · Heckmodul</text>
</g>
<text font-size="2.6" fill="#1e8449" x="326.6" y="157">grün</text>
<text font-size="2.6" fill="#c0262d" x="328.7" y="189">rot</text>
<text font-size="2.4" fill="#555" x="357" y="285.2">Proj. 1</text>
<g font-size="2" fill="#555">
<text x="252" y="264.6">Zeichnungs-Nr.</text>
<text x="332" y="264.6">Maßstab</text>
<text x="372" y="264.6">Blatt</text>
<text x="252" y="272.6">Werkstoff / Halbzeug</text>
<text x="332" y="272.6">Datum</text>
<text x="372" y="272.6">Allgemeintoleranz</text>
<text x="252" y="280.6">Status</text>
<text x="372" y="280.6">Maße</text>
</g>
</svg>
